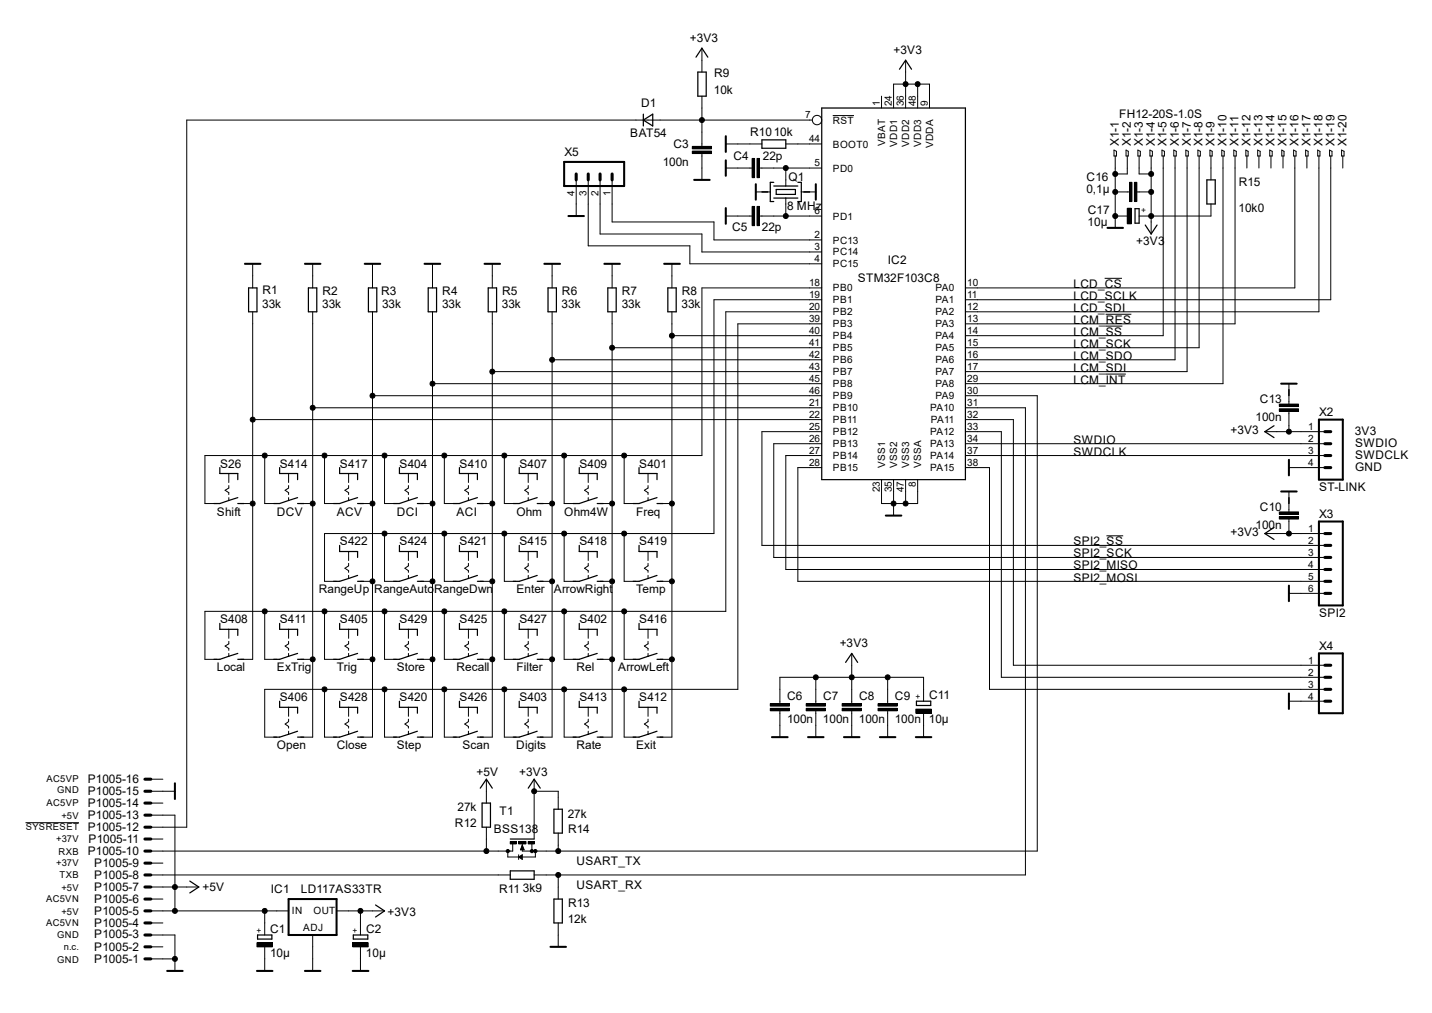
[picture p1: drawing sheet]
<svg xmlns="http://www.w3.org/2000/svg" width="297mm" height="210mm" viewBox="0 0 297 210" stroke-linecap="round" stroke-linejoin="round" font-family="sans-serif">
<g fill="none" stroke="#000" stroke-width=".21">
<path d="M145.6 10v4.9M145.6 19.9v10.5M182.8 19.9v2.5M187.8 12.5v9.9M190.3 17.4v5M119.5 37.3v7.5M122 37.3v13.7h21.1v3.7h27.3M124.5 37.3v11.2h21.1v3.7h24.8M127 37.3v8.7h21.1v3.7h22.3M143.6 30.4h4v.5h-4zM143.6 31.3h4v.5h-4zM145.6 31.8v5.5"/>
<path d="M150.5 34.8h5.5M150.5 29.8h7.5M156 32.9h.5v3.9h-.5zM156.8 39.8h3M157 32.9h.5v3.9h-.5zM157.5 34.8h12.9M163 29.8h7.4M163 34.8v3.8M166.2 39.8h3M168.5 24.9h-129.8v146.6h-7.4M172.7 24h4.4M185.3 22.4v-5h7.5v5"/>
<path d="M231.1 31.1l.5 .3v.9h-.5zM231.3 39.8h3M231.3 32.3v14.9M233.6 31.1l.4 .3v.9h-.4zM233.8 32.3v3.8h-2.5M234.3 37.8h.5v4h-.5zM235.3 37.8h.5v4h-.5zM235.8 39.8h3M236 31.1l.5 .3v.9h-.5zM236.3 32.3v3.8h2.5M238.5 31.1l.5 .3v.9h-.5zM238.8 32.3v16.2"/>
<path d="M241 31.1l.5 .3v.9h-.5zM241.3 32.3v37.3h-41.1M243.5 31.1l.5 .3v.9h-.5zM243.7 32.3v42.3h-43.5M246 31.1l.5 .3v.9h-.5zM246.2 32.3v44.7h-46M248.5 31.1l.5 .3v.9h-.5zM248.7 32.3v39.8h-48.5M251 31.1l.4 .3v.9h-.4zM251.2 32.3v5M253.4 31.1l.5 .3v.9h-.5zM253.7 32.3v47.2h-53.5"/>
<path d="M255.9 31.1l.5 .3v.9h-.5zM256.2 32.3v34.8h-56M258.4 31.1l.5 .3v.9h-.5zM258.6 32.3v2.5M260.9 31.1l.5 .3v.9h-.5zM261.1 32.3v2.5M263.4 31.1l.5 .3v.9h-.5zM263.6 32.3v2.5M265.9 31.1l.4 .3v.9h-.4zM266.1 32.3v2.5M268.3 31.1l.5 .3v.9h-.5zM268.6 32.3v27.4h-68.4"/>
<path d="M270.8 31.1l.5 .3v.9h-.5zM271.1 32.3v2.5M273.3 31.1l.5 .3v.9h-.5zM273.6 32.3v32.3h-73.4M275.8 31.1l.5 .3v.9h-.5zM276 32.3v29.8h-75.8M278.3 31.1l.5 .3v.9h-.5zM278.5 32.3v2.5M52.4 54.7v5M64.9 54.7v5M77.3 54.7v5M89.7 54.7v5"/>
<path d="M102.1 54.7v5M114.5 54.7v5M127 54.7v5M139.4 54.7v5M150.5 44.8h5.5M156 42.8h.5v4h-.5zM157 42.8h.5v4h-.5zM157.5 44.8h12.9M163 41.1v3.7M170.4 59.7h-24.8v34.7h-103.1v10h2.5M229.1 57.7h3.6M231.3 44.8h2.5"/>
<path d="M233.8 43.2h.9v3.2h-.9zM251.2 42.3v2.5h-14.9M52.4 64.6v72.1h-2.4M64.9 64.6v88.2h-2.5M77.3 64.6v88.2h-2.5M89.7 64.6v88.2h-2.5M89.7 79.5h80.7M102.1 64.6v88.2h-2.5M102.1 77h68.3M114.5 64.6v88.2h-2.4M114.5 74.6h55.9M127 64.6v88.2h-2.5"/>
<path d="M127 72.1h43.4M139.4 64.6v88.2h-2.5M139.4 69.6h31M170.4 64.6h-19.9v62.1h-108v10h2.5M170.4 67.1h-17.4v75.8h-98.1v9.9h2.5M170.4 62.1h-22.3v48.5h-80.8v9.9h2.5M229.3 67.6h3.5M229.3 65.2h5.4M229.3 77.6h4.2M267.3 79.5v4.3M47.5 98.2v1.8M52.4 87h118"/>
<path d="M54.9 94.4v10h2.5M59.9 98.2v1.8M64.9 84.5h105.5M67.3 94.4v10h2.5M72.3 98.2v1.8M77.3 82h93.1M79.8 94.4v10h2.5M84.7 98.2v1.8M92.2 94.4v10h2.5M97.2 98.2v1.8M104.6 94.4v10h2.5M109.6 98.2v1.8"/>
<path d="M117 94.4v10h2.5M122 98.2v1.8M129.5 94.4v10h2.4M134.4 98.2v1.8M170.4 96.9h-4.9v23.6h109.3M170.4 89.5h-12.4v23.6h116.8M170.4 92h-9.9v23.6h114.3M170.4 94.4h-7.4v23.7h111.8M182.8 99.4v5h7.5v-5M185.3 99.4v7.5M187.8 99.4v5M200.2 82h14.9v94.4h-106.8v-1.4"/>
<path d="M200.2 84.5h12.5v96.9h-101.9M200.2 87h10v50.9h64.6M200.2 89.5h7.5v50.9h67.1M200.2 92h74.6M200.2 94.4h74.6M200.2 96.9h5v46h69.6M262.3 89.5h12.5M265.3 84.8h4v.5h-4zM265.3 83.8h4v.5h-4zM267.3 96.9h7.5M267.3 85.3v4.2M47.5 100.7v.5l-.8 .4 .8 .6v.3"/>
<path d="M47.5 103.2v.6M50 104.4h2.4M59.9 100.7v.5l-.8 .4 .8 .6v.3M59.9 103.2v.6M62.4 104.4h2.5M72.3 100.7v.5l-.8 .4 .8 .6v.3M72.3 103.2v.6M72.3 114.3v1.9M72.3 116.8v.5l-.8 .5 .8 .5v.4M72.3 119.3v.6M74.8 104.4h2.5M79.8 110.6v9.9h2.5"/>
<path d="M84.7 100.7v.5l-.7 .4 .7 .6v.3M84.7 103.2v.6M84.7 114.3v1.9M84.7 116.8v.5l-.7 .5 .7 .5v.4M84.7 119.3v.6M87.2 104.4h2.5M92.2 110.6v9.9h2.5M97.2 100.7v.5l-.8 .4 .8 .6v.3M97.2 103.2v.6M97.2 114.3v1.9M97.2 116.8v.5l-.8 .5 .8 .5v.4M97.2 119.3v.6"/>
<path d="M99.6 104.4h2.5M104.6 110.6v9.9h2.5M109.6 100.7v.5l-.8 .4 .8 .6v.3M109.6 103.2v.6M109.6 114.3v1.9M109.6 116.8v.5l-.8 .5 .8 .5v.4M109.6 119.3v.6M112.1 104.4h2.4M117 110.6v9.9h2.5M122 100.7v.5l-.8 .4 .8 .6v.3M122 103.2v.6M122 114.3v1.9"/>
<path d="M122 116.8v.5l-.8 .5 .8 .5v.4M122 119.3v.6M124.5 104.4h2.5M129.5 110.6v9.9h2.4M134.4 100.7v.5l-.8 .4 .8 .6v.3M134.4 103.2v.6M134.4 114.3v1.9M134.4 116.8v.5l-.8 .5 .8 .5v.4M134.4 119.3v.6M136.9 104.4h2.5M229.5 111.1h3.5M262.3 110.6h12.5"/>
<path d="M265.3 107.1h4v.5h-4zM265.3 106.1h4v.5h-4zM267.3 101.9v4.2M267.3 107.6v3M47.5 130.5v1.8M47.5 133v.5l-.8 .4 .8 .6v.3M47.5 135.5v.6M54.9 126.7v10h2.5M59.9 130.5v1.8M59.9 133v.5l-.8 .4 .8 .6v.3M59.9 135.5v.6M62.4 136.7h2.5"/>
<path d="M67.3 126.7v10h2.5M72.3 130.5v1.8M72.3 133v.5l-.8 .4 .8 .6v.3M72.3 135.5v.6M74.8 136.7h2.5M74.8 120.5h2.5M79.8 126.7v10h2.5M84.7 130.5v1.8M84.7 133v.5l-.7 .4 .7 .6v.3M84.7 135.5v.6M87.2 136.7h2.5M87.2 120.5h2.5"/>
<path d="M92.2 126.7v10h2.5M97.2 130.5v1.8M97.2 133v.5l-.8 .4 .8 .6v.3M97.2 135.5v.6M99.6 136.7h2.5M99.6 120.5h2.5M104.6 126.7v10h2.5M109.6 130.5v1.8M109.6 133v.5l-.8 .4 .8 .6v.3M109.6 135.5v.6M112.1 136.7h2.4M112.1 120.5h2.4"/>
<path d="M117 126.7v10h2.5M122 130.5v1.8M122 133v.5l-.8 .4 .8 .6v.3M122 135.5v.6M124.5 136.7h2.5M124.5 120.5h2.5M129.5 126.7v10h2.4M134.4 130.5v1.8M134.4 133v.5l-.8 .4 .8 .6v.3M134.4 135.5v.6M136.9 136.7h2.5M136.9 120.5h2.5"/>
<path d="M176.7 135.5v10.4M267.3 123h7.5M59.9 146.6v1.9M59.9 149.1v.5l-.8 .5 .8 .5v.4M59.9 151.6v.6M67.3 142.9v9.9h2.5M72.3 146.6v1.9M72.3 149.1v.5l-.8 .5 .8 .5v.4M72.3 151.6v.6M79.8 142.9v9.9h2.5M84.7 146.6v1.9M84.7 149.1v.5l-.7 .5 .7 .5v.4"/>
<path d="M84.7 151.6v.6M92.2 142.9v9.9h2.5M97.2 146.6v1.9M97.2 149.1v.5l-.8 .5 .8 .5v.4M97.2 151.6v.6M104.6 142.9v9.9h2.5M109.6 146.6v1.9M109.6 149.1v.5l-.8 .5 .8 .5v.4M109.6 151.6v.6M117 142.9v9.9h2.5M122 146.6v1.9M122 149.1v.5l-.8 .5 .8 .5v.4"/>
<path d="M122 151.6v.6M129.5 142.9v9.9h2.4M134.4 146.6v1.9M134.4 149.1v.5l-.8 .5 .8 .5v.4M134.4 151.6v.6M159.8 146.9h3.9v.5h-3.9zM159.8 145.9h3.9v.5h-3.9zM161.8 147.4v5.4M167.2 146.9h4v.5h-4zM167.2 145.9h4v.5h-4zM169.2 140.4v5.5M169.2 147.4v5.4"/>
<path d="M174.7 146.9h3.9v.5h-3.9zM174.7 145.9h3.9v.5h-3.9zM176.7 147.4v5.4M182.1 146.9h4v.5h-4zM182.1 145.9h4v.5h-4zM184.1 140.4v5.5M184.1 147.4v5.4M189.9 147h3.3v.9h-3.3zM191.6 145.4v-5h-29.8v5.5M191.6 147.9v4.9M267.3 145.4h7.5M5.3 170.6h11.1"/>
<path d="M31.3 169h5v19.8M31.3 164h5M31.3 178.9h2.5M31.3 173.9h2.5M31.3 166.5h2.5M31.3 161.5h2.5M100.9 161.5v5M100.9 171.5v4.9M105.3 176.4v1.3h5.7v-1.3M105.8 174.5h1.3v.5h-1.3zM106.3 175v1.4h-75M107.6 174.5h1.5v.5h-1.5z"/>
<path d="M107.6 177.7l.7-.5v1zM107.6 177.2v1M108.3 175.2l.4 1h-.8zM109.6 174.5h1.2v.5h-1.2zM110.3 175v1.4M110.8 164h5v3.8M110.8 161.5v12.4M115.8 172.7v3.7M31.3 193.8h5v7.5M31.3 188.8h28.6M31.3 183.9h9.9M31.3 198.8h5"/>
<path d="M31.3 196.3h2.5M31.3 191.3h2.5M31.3 186.4h2.5M31.3 181.4h74.5M53.3 195.5h3.2v.8h-3.2zM54.9 188.8v5M54.9 196.3v5M64.9 193.8v7.5M69.8 188.8h10M73.2 195.5h3.2v.8h-3.2zM74.8 188.8v5M74.8 196.3v5"/>
<path d="M115.8 181.4v5M115.8 191.3v5"/>
<circle cx="187.8" cy="17.4" r=".51"/>
<circle cx="190.3" cy="17.4" r=".51"/>
<circle cx="145.6" cy="24.9" r=".51"/>
<circle cx="163" cy="34.8" r=".51"/>
<circle cx="169.5" cy="24.9" r=".98"/>
<circle cx="231.3" cy="39.8" r=".51"/>
<circle cx="231.3" cy="36.1" r=".51"/>
<circle cx="238.8" cy="36.1" r=".51"/>
<circle cx="238.8" cy="39.8" r=".51"/>
<circle cx="163" cy="44.8" r=".51"/>
<circle cx="231.3" cy="44.8" r=".51"/>
<circle cx="238.8" cy="44.8" r=".51"/>
<circle cx="89.7" cy="79.5" r=".51"/>
<circle cx="102.1" cy="77" r=".51"/>
<circle cx="114.5" cy="74.6" r=".51"/>
<circle cx="127" cy="72.1" r=".51"/>
<circle cx="139.4" cy="69.6" r=".51"/>
<circle cx="52.4" cy="87" r=".51"/>
<circle cx="54.9" cy="94.4" r=".51"/>
<circle cx="64.9" cy="84.5" r=".51"/>
<circle cx="67.3" cy="94.4" r=".51"/>
<circle cx="77.3" cy="82" r=".51"/>
<circle cx="79.8" cy="94.4" r=".51"/>
<circle cx="92.2" cy="94.4" r=".51"/>
<circle cx="104.6" cy="94.4" r=".51"/>
<circle cx="117" cy="94.4" r=".51"/>
<circle cx="129.5" cy="94.4" r=".51"/>
<circle cx="267.3" cy="89.5" r=".51"/>
<circle cx="52.4" cy="104.4" r=".51"/>
<circle cx="64.9" cy="104.4" r=".51"/>
<circle cx="77.3" cy="104.4" r=".51"/>
<circle cx="79.8" cy="110.6" r=".51"/>
<circle cx="89.7" cy="104.4" r=".51"/>
<circle cx="92.2" cy="110.6" r=".51"/>
<circle cx="102.1" cy="104.4" r=".51"/>
<circle cx="104.6" cy="110.6" r=".51"/>
<circle cx="114.5" cy="104.4" r=".51"/>
<circle cx="117" cy="110.6" r=".51"/>
<circle cx="127" cy="104.4" r=".51"/>
<circle cx="129.5" cy="110.6" r=".51"/>
<circle cx="139.4" cy="104.4" r=".51"/>
<circle cx="185.3" cy="104.4" r=".51"/>
<circle cx="187.8" cy="104.4" r=".51"/>
<circle cx="267.3" cy="110.6" r=".51"/>
<circle cx="54.9" cy="126.7" r=".51"/>
<circle cx="64.9" cy="136.7" r=".51"/>
<circle cx="67.3" cy="126.7" r=".51"/>
<circle cx="77.3" cy="120.5" r=".51"/>
<circle cx="77.3" cy="136.7" r=".51"/>
<circle cx="79.8" cy="126.7" r=".51"/>
<circle cx="89.7" cy="136.7" r=".51"/>
<circle cx="89.7" cy="120.5" r=".51"/>
<circle cx="92.2" cy="126.7" r=".51"/>
<circle cx="102.1" cy="120.5" r=".51"/>
<circle cx="102.1" cy="136.7" r=".51"/>
<circle cx="104.6" cy="126.7" r=".51"/>
<circle cx="114.5" cy="136.7" r=".51"/>
<circle cx="114.5" cy="120.5" r=".51"/>
<circle cx="117" cy="126.7" r=".51"/>
<circle cx="127" cy="120.5" r=".51"/>
<circle cx="127" cy="136.7" r=".51"/>
<circle cx="129.5" cy="126.7" r=".51"/>
<circle cx="139.4" cy="120.5" r=".51"/>
<circle cx="139.4" cy="136.7" r=".51"/>
<circle cx="67.3" cy="142.9" r=".51"/>
<circle cx="79.8" cy="142.9" r=".51"/>
<circle cx="92.2" cy="142.9" r=".51"/>
<circle cx="104.6" cy="142.9" r=".51"/>
<circle cx="117" cy="142.9" r=".51"/>
<circle cx="129.5" cy="142.9" r=".51"/>
<circle cx="169.2" cy="140.4" r=".51"/>
<circle cx="176.7" cy="140.4" r=".51"/>
<circle cx="184.1" cy="140.4" r=".51"/>
<circle cx="100.9" cy="176.4" r=".51"/>
<circle cx="105.3" cy="176.4" r=".33"/>
<circle cx="110.3" cy="176.4" r=".33"/>
<circle cx="110.8" cy="164" r=".51"/>
<circle cx="111" cy="176.4" r=".33"/>
<circle cx="115.8" cy="176.4" r=".51"/>
<circle cx="36.3" cy="183.9" r=".51"/>
<circle cx="36.3" cy="198.8" r=".51"/>
<circle cx="36.3" cy="188.8" r=".51"/>
<circle cx="54.9" cy="188.8" r=".51"/>
<circle cx="74.8" cy="188.8" r=".51"/>
<circle cx="115.8" cy="181.4" r=".51"/>
</g>
<g fill="none" stroke="#000" stroke-width=".25">
<path d="M144.4 11.9l1.2-1.9 1.2 1.9M144.7 14.9h1.8v5h-1.8zM186.6 14.4l1.2-1.9 1.3 1.9M133.4 24.9l2-1.2v2.4zM133.4 23.7v2.4M158 29h5v1.7h-5zM160.5 38.6h5M160.5 37.8h-.7v4h.7M161 39.3h4v1h-4zM165.5 37.8h.7v4h-.7M170.4 22.4h29.8v77h-29.8zM250.3 37.3h1.8v5h-1.8z"/>
<path d="M51.6 59.7h1.7v4.9h-1.7zM64 59.7h1.7v4.9h-1.7zM76.4 59.7h1.7v4.9h-1.7zM88.8 59.7h1.8v4.9h-1.8zM101.3 59.7h1.7v4.9h-1.7zM113.7 59.7h1.7v4.9h-1.7zM126.1 59.7h1.7v4.9h-1.7zM138.5 59.7h1.8v4.9h-1.8zM160.5 41.1h5M235.4 43.3h.9v3h-.9zM237.5 46.7l1.3 1.8 1.2-1.8M45.6 96.9v1.3h3.7v1.2"/>
<path d="M58 96.9v1.3h3.7v1.2M70.4 96.9v1.3h3.8v1.2M82.8 96.9v1.3h3.8v1.2M95.3 96.9v1.3h3.7v1.2M107.7 96.9v1.3h3.7v1.2M120.1 96.9v1.3h3.8v1.2M132.5 96.9v1.3h3.8v1.2M264.2 88.3l-1.9 1.2 1.9 1.2M49.3 103.2l-3.7 1.2h-1.2M49.3 104.4h1.2M61.7 103.2l-3.7 1.2h-1.2M61.7 104.4h1.3"/>
<path d="M70.4 113.1v1.2h3.8v1.3M74.2 103.2l-3.8 1.2h-1.2M74.2 104.4h1.2M74.2 119.3l-3.8 1.2h-1.2M82.8 113.1v1.2h3.8v1.3M86.6 103.2l-3.8 1.2h-1.2M86.6 104.4h1.2M86.6 119.3l-3.8 1.2h-1.2M95.3 113.1v1.2h3.7v1.3M99 103.2l-3.7 1.2h-1.3M99 104.4h1.2M99 119.3l-3.7 1.2h-1.3"/>
<path d="M107.7 113.1v1.2h3.7v1.3M111.4 103.2l-3.7 1.2h-1.2M111.4 104.4h1.2M111.4 119.3l-3.7 1.2h-1.2M120.1 113.1v1.2h3.8v1.3M123.9 103.2l-3.8 1.2h-1.2M123.9 104.4h1.2M123.9 119.3l-3.8 1.2h-1.2M132.5 113.1v1.2h3.8v1.3M136.3 103.2l-3.8 1.2h-1.2M136.3 104.4h1.2M136.3 119.3l-3.8 1.2h-1.2"/>
<path d="M264.2 109.3l-1.9 1.3 1.9 1.2M45.6 129.2v1.3h3.7v1.2M49.3 135.5l-3.7 1.2h-1.2M49.3 136.7h1.2M58 129.2v1.3h3.7v1.2M61.7 135.5l-3.7 1.2h-1.2M61.7 136.7h1.3M70.4 129.2v1.3h3.8v1.2M74.2 135.5l-3.8 1.2h-1.2M74.2 136.7h1.2M74.2 120.5h1.2M82.8 129.2v1.3h3.8v1.2"/>
<path d="M86.6 135.5l-3.8 1.2h-1.2M86.6 136.7h1.2M86.6 120.5h1.2M95.3 129.2v1.3h3.7v1.2M99 135.5l-3.7 1.2h-1.3M99 136.7h1.2M99 120.5h1.2M107.7 129.2v1.3h3.7v1.2M111.4 135.5l-3.7 1.2h-1.2M111.4 136.7h1.2M111.4 120.5h1.2M120.1 129.2v1.3h3.8v1.2"/>
<path d="M123.9 135.5l-3.8 1.2h-1.2M123.9 136.7h1.2M123.9 120.5h1.2M132.5 129.2v1.3h3.8v1.2M136.3 135.5l-3.8 1.2h-1.2M136.3 136.7h1.2M136.3 120.5h1.2M175.4 137.3l1.3-1.8 1.2 1.8M58 145.4v1.2h3.7v1.3M61.7 151.6l-3.7 1.2h-1.2M61.7 152.8h1.3M70.4 145.4v1.2h3.8v1.3"/>
<path d="M74.2 151.6l-3.8 1.2h-1.2M74.2 152.8h1.2M82.8 145.4v1.2h3.8v1.3M86.6 151.6l-3.8 1.2h-1.2M86.6 152.8h1.2M95.3 145.4v1.2h3.7v1.3M99 151.6l-3.7 1.2h-1.3M99 152.8h1.2M107.7 145.4v1.2h3.7v1.3M111.4 151.6l-3.7 1.2h-1.2M111.4 152.8h1.2M120.1 145.4v1.2h3.8v1.3"/>
<path d="M123.9 151.6l-3.8 1.2h-1.2M123.9 152.8h1.2M132.5 145.4v1.2h3.8v1.3M136.3 151.6l-3.8 1.2h-1.2M136.3 152.8h1.2M190.1 145.4h2.9v.9h-2.9zM99.6 163.4l1.3-1.9 1.2 1.9M100 166.5h1.7v5h-1.7zM105.8 173.9h5M107.8 177.7l.4-.3v.5zM108.3 175.4l.3 .7h-.5l.2-.5M109.6 163.4l1.2-1.9 1.3 1.9"/>
<path d="M114.9 167.8h1.7v4.9h-1.7zM39.4 182.7l1.8 1.2-1.8 1.2M53.4 193.8h3v.9h-3zM73.3 193.8h3v.9h-3zM77.9 187.6l1.9 1.2-1.9 1.3M105.8 180.6h5v1.7h-5zM114.9 186.4h1.7v4.9h-1.7z"/>
</g>
<g fill="none" stroke="#000" stroke-width=".42">
<path d="M117 33.6h12.5v5h-12.5zM144 37.3h3.2M150.5 28.2v3.3M150.5 33.2v3.2M156.8 38.2v3.2M169.2 38.2v3.2M50.8 54.7h3.2M63.2 54.7h3.3M75.6 54.7h3.3M88.1 54.7h3.2M100.5 54.7h3.2M112.9 54.7h3.3"/>
<path d="M117.9 44.8h3.2M125.3 54.7h3.3M137.8 54.7h3.2M150.5 43.1v3.3M229.7 47.2h3.2M265.7 79.5h3.2M267.3 95.3v3.3M273.6 87h4.9v12.4h-4.9zM183.7 106.9h3.2M265.7 101.9h3.2M273.6 108.1h4.9v17.4h-4.9zM267.3 121.4v3.2"/>
<path d="M273.6 135.5h4.9v12.4h-4.9zM160.1 152.8h3.3M167.6 152.8h3.2M175 152.8h3.3M182.5 152.8h3.2M189.9 152.8h3.3M267.3 143.8v3.2M36.3 162.4v3.3M59.9 186.4h9.9v7.4h-9.9zM114.2 196.3h3.2M34.7 201.3h3.2M53.3 201.3h3.2"/>
<path d="M63.2 201.3h3.3M73.2 201.3h3.2"/>
</g>
<g fill="#000">
<path d="M143.6 30.4h4v.5h-4z" fill-rule="evenodd"/>
<path d="M143.6 31.3h4v.5h-4z" fill-rule="evenodd"/>
<path d="M156 32.9h.5v3.9h-.5z" fill-rule="evenodd"/>
<path d="M157 32.9h.5v3.9h-.5z" fill-rule="evenodd"/>
<path d="M234.3 37.8h.5v4h-.5z" fill-rule="evenodd"/>
<path d="M235.3 37.8h.5v4h-.5z" fill-rule="evenodd"/>
<path d="M156 42.8h.5v4h-.5z" fill-rule="evenodd"/>
<path d="M157 42.8h.5v4h-.5z" fill-rule="evenodd"/>
<path d="M233.8 43.2h.9v3.2h-.9z" fill-rule="evenodd"/>
<path d="M265.3 84.8h4v.5h-4z" fill-rule="evenodd"/>
<path d="M265.3 83.8h4v.5h-4z" fill-rule="evenodd"/>
<path d="M265.3 107.1h4v.5h-4z" fill-rule="evenodd"/>
<path d="M265.3 106.1h4v.5h-4z" fill-rule="evenodd"/>
<path d="M159.8 146.9h3.9v.5h-3.9z" fill-rule="evenodd"/>
<path d="M159.8 145.9h3.9v.5h-3.9z" fill-rule="evenodd"/>
<path d="M167.2 146.9h4v.5h-4z" fill-rule="evenodd"/>
<path d="M167.2 145.9h4v.5h-4z" fill-rule="evenodd"/>
<path d="M174.7 146.9h3.9v.5h-3.9z" fill-rule="evenodd"/>
<path d="M174.7 145.9h3.9v.5h-3.9z" fill-rule="evenodd"/>
<path d="M182.1 146.9h4v.5h-4z" fill-rule="evenodd"/>
<path d="M182.1 145.9h4v.5h-4z" fill-rule="evenodd"/>
<path d="M189.9 147h3.3v.9h-3.3z" fill-rule="evenodd"/>
<path d="M105.8 174.5h1.3v.5h-1.3z" fill-rule="evenodd"/>
<path d="M107.6 174.5h1.5v.5h-1.5z" fill-rule="evenodd"/>
<path d="M109.6 174.5h1.2v.5h-1.2z" fill-rule="evenodd"/>
<path d="M53.3 195.5h3.2v.8h-3.2z" fill-rule="evenodd"/>
<path d="M73.2 195.5h3.2v.8h-3.2z" fill-rule="evenodd"/>
<circle cx="187.8" cy="17.4" r=".51"/>
<circle cx="190.3" cy="17.4" r=".51"/>
<circle cx="145.6" cy="24.9" r=".51"/>
<circle cx="163" cy="34.8" r=".51"/>
<circle cx="231.3" cy="39.8" r=".51"/>
<circle cx="231.3" cy="36.1" r=".51"/>
<circle cx="238.8" cy="36.1" r=".51"/>
<circle cx="238.8" cy="39.8" r=".51"/>
<circle cx="163" cy="44.8" r=".51"/>
<circle cx="231.3" cy="44.8" r=".51"/>
<circle cx="238.8" cy="44.8" r=".51"/>
<circle cx="89.7" cy="79.5" r=".51"/>
<circle cx="102.1" cy="77" r=".51"/>
<circle cx="114.5" cy="74.6" r=".51"/>
<circle cx="127" cy="72.1" r=".51"/>
<circle cx="139.4" cy="69.6" r=".51"/>
<circle cx="52.4" cy="87" r=".51"/>
<circle cx="54.9" cy="94.4" r=".51"/>
<circle cx="64.9" cy="84.5" r=".51"/>
<circle cx="67.3" cy="94.4" r=".51"/>
<circle cx="77.3" cy="82" r=".51"/>
<circle cx="79.8" cy="94.4" r=".51"/>
<circle cx="92.2" cy="94.4" r=".51"/>
<circle cx="104.6" cy="94.4" r=".51"/>
<circle cx="117" cy="94.4" r=".51"/>
<circle cx="129.5" cy="94.4" r=".51"/>
<circle cx="267.3" cy="89.5" r=".51"/>
<circle cx="52.4" cy="104.4" r=".51"/>
<circle cx="64.9" cy="104.4" r=".51"/>
<circle cx="77.3" cy="104.4" r=".51"/>
<circle cx="79.8" cy="110.6" r=".51"/>
<circle cx="89.7" cy="104.4" r=".51"/>
<circle cx="92.2" cy="110.6" r=".51"/>
<circle cx="102.1" cy="104.4" r=".51"/>
<circle cx="104.6" cy="110.6" r=".51"/>
<circle cx="114.5" cy="104.4" r=".51"/>
<circle cx="117" cy="110.6" r=".51"/>
<circle cx="127" cy="104.4" r=".51"/>
<circle cx="129.5" cy="110.6" r=".51"/>
<circle cx="139.4" cy="104.4" r=".51"/>
<circle cx="185.3" cy="104.4" r=".51"/>
<circle cx="187.8" cy="104.4" r=".51"/>
<circle cx="267.3" cy="110.6" r=".51"/>
<circle cx="54.9" cy="126.7" r=".51"/>
<circle cx="64.9" cy="136.7" r=".51"/>
<circle cx="67.3" cy="126.7" r=".51"/>
<circle cx="77.3" cy="120.5" r=".51"/>
<circle cx="77.3" cy="136.7" r=".51"/>
<circle cx="79.8" cy="126.7" r=".51"/>
<circle cx="89.7" cy="136.7" r=".51"/>
<circle cx="89.7" cy="120.5" r=".51"/>
<circle cx="92.2" cy="126.7" r=".51"/>
<circle cx="102.1" cy="120.5" r=".51"/>
<circle cx="102.1" cy="136.7" r=".51"/>
<circle cx="104.6" cy="126.7" r=".51"/>
<circle cx="114.5" cy="136.7" r=".51"/>
<circle cx="114.5" cy="120.5" r=".51"/>
<circle cx="117" cy="126.7" r=".51"/>
<circle cx="127" cy="120.5" r=".51"/>
<circle cx="127" cy="136.7" r=".51"/>
<circle cx="129.5" cy="126.7" r=".51"/>
<circle cx="139.4" cy="120.5" r=".51"/>
<circle cx="139.4" cy="136.7" r=".51"/>
<circle cx="67.3" cy="142.9" r=".51"/>
<circle cx="79.8" cy="142.9" r=".51"/>
<circle cx="92.2" cy="142.9" r=".51"/>
<circle cx="104.6" cy="142.9" r=".51"/>
<circle cx="117" cy="142.9" r=".51"/>
<circle cx="129.5" cy="142.9" r=".51"/>
<circle cx="169.2" cy="140.4" r=".51"/>
<circle cx="176.7" cy="140.4" r=".51"/>
<circle cx="184.1" cy="140.4" r=".51"/>
<circle cx="100.9" cy="176.4" r=".51"/>
<circle cx="105.3" cy="176.4" r=".33"/>
<circle cx="110.3" cy="176.4" r=".33"/>
<circle cx="110.8" cy="164" r=".51"/>
<circle cx="111" cy="176.4" r=".33"/>
<circle cx="115.8" cy="176.4" r=".51"/>
<circle cx="36.3" cy="183.9" r=".51"/>
<circle cx="36.3" cy="198.8" r=".51"/>
<circle cx="36.3" cy="188.8" r=".51"/>
<circle cx="54.9" cy="188.8" r=".51"/>
<circle cx="74.8" cy="188.8" r=".51"/>
<circle cx="115.8" cy="181.4" r=".51"/>
</g>
<g fill="none" stroke="#000" stroke-width=".64">
<path d="M119.5 36.1v1.2M122 36.1v1.2M124.5 36.1v1.2M127 36.1v1.2M274.8 94.4h1.2M274.8 92h1.2M274.8 89.5h1.2M274.8 96.9h1.2M274.8 115.6h1.2M274.8 113.1h1.2M274.8 110.6h1.2M274.8 118.1h1.2"/>
<path d="M274.8 120.5h1.2M274.8 123h1.2M274.8 137.9h1.2M274.8 142.9h1.2M274.8 140.4h1.2M274.8 145.4h1.2M30.1 178.9h1.2M30.1 176.4h1.2M30.1 173.9h1.2M30.1 171.5h1.2M30.1 169h1.2M30.1 166.5h1.2"/>
<path d="M30.1 164h1.2M30.1 161.5h1.2M30.1 198.8h1.2M30.1 196.3h1.2M30.1 193.8h1.2M30.1 191.3h1.2M30.1 188.8h1.2M30.1 186.4h1.2M30.1 183.9h1.2M30.1 181.4h1.2"/>
</g>
<g font-size="2.5">
<text x="143.1" y="8.8">+3V3</text>
<text x="185.3" y="11.2">+3V3</text>
<text x="148.1" y="16">R9</text>
<text x="133" y="22.3">D1</text>
<text x="148.1" y="19.4">10k</text>
<text x="130.7" y="28.5">BAT54</text>
<text x="155.6" y="28.2">R1010k</text>
<text x="232.1" y="24.4">FH12-20S-1.0S</text>
<text x="117.1" y="32.3">X5</text>
<text x="137.5" y="34.5">100n</text>
<text x="139.7" y="30.7">C3</text>
<text x="152.1" y="33.2">C4</text>
<text x="158.2" y="33.2">22p</text>
<text x="232.1" y="30.3" transform="rotate(-90 232.1 30.3)">X1-1</text>
<text x="234.5" y="30.3" transform="rotate(-90 234.5 30.3)">X1-2</text>
<text x="237" y="30.3" transform="rotate(-90 237 30.3)">X1-3</text>
<text x="239.5" y="30.3" transform="rotate(-90 239.5 30.3)">X1-4</text>
<text x="242" y="30.3" transform="rotate(-90 242 30.3)">X1-5</text>
<text x="244.5" y="30.3" transform="rotate(-90 244.5 30.3)">X1-6</text>
<text x="247" y="30.3" transform="rotate(-90 247 30.3)">X1-7</text>
<text x="249.4" y="30.3" transform="rotate(-90 249.4 30.3)">X1-8</text>
<text x="251.9" y="30.3" transform="rotate(-90 251.9 30.3)">X1-9</text>
<text x="254.4" y="30.3" transform="rotate(-90 254.4 30.3)">X1-10</text>
<text x="256.9" y="30.3" transform="rotate(-90 256.9 30.3)">X1-11</text>
<text x="259.4" y="30.3" transform="rotate(-90 259.4 30.3)">X1-12</text>
<text x="261.9" y="30.3" transform="rotate(-90 261.9 30.3)">X1-13</text>
<text x="264.3" y="30.3" transform="rotate(-90 264.3 30.3)">X1-14</text>
<text x="266.8" y="30.3" transform="rotate(-90 266.8 30.3)">X1-15</text>
<text x="269.3" y="30.3" transform="rotate(-90 269.3 30.3)">X1-16</text>
<text x="271.8" y="30.3" transform="rotate(-90 271.8 30.3)">X1-17</text>
<text x="274.3" y="30.3" transform="rotate(-90 274.3 30.3)">X1-18</text>
<text x="276.8" y="30.3" transform="rotate(-90 276.8 30.3)">X1-19</text>
<text x="279.3" y="30.3" transform="rotate(-90 279.3 30.3)">X1-20</text>
<text x="163.5" y="37.5">Q1</text>
<text x="225.3" y="40">0,1µ</text>
<text x="225.4" y="37.5">C16</text>
<text x="256.9" y="38.6">R15</text>
<text x="151.8" y="47.9">C5</text>
<text x="158" y="47.9">22p</text>
<text x="163.2" y="43.5">8 MHz</text>
<text x="225.6" y="46.8">10µ</text>
<text x="225.6" y="44.3">C17</text>
<text x="256.9" y="44">10k0</text>
<text x="235.7" y="50.8">+3V3</text>
<text x="177.9" y="58.4">STM32F103C8</text>
<text x="184.1" y="54.7">IC2</text>
<text x="222.6" y="59.7">LCD_CS</text>
<text x="54.4" y="63.9">33k</text>
<text x="54.4" y="60.9">R1</text>
<text x="66.8" y="63.9">33k</text>
<text x="66.9" y="61.2">R2</text>
<text x="79" y="61.2">R3</text>
<text x="79.2" y="63.9">33k</text>
<text x="91.7" y="63.9">33k</text>
<text x="91.7" y="61.2">R4</text>
<text x="104.1" y="63.9">33k</text>
<text x="104.1" y="61.2">R5</text>
<text x="116.5" y="63.9">33k</text>
<text x="116.5" y="61.2">R6</text>
<text x="128.9" y="63.9">33k</text>
<text x="129" y="61.2">R7</text>
<text x="141.3" y="63.9">33k</text>
<text x="141.4" y="61.2">R8</text>
<text x="222.6" y="62.1">LCD_SCLK</text>
<text x="222.6" y="64.6">LCD_SDI</text>
<text x="222.6" y="69.6">LCM_SS</text>
<text x="222.6" y="67.1">LCM_RES</text>
<text x="222.6" y="72.1">LCM_SCK</text>
<text x="222.6" y="74.6">LCM_SDO</text>
<text x="222.6" y="77">LCM_SDI</text>
<text x="222.6" y="79.5">LCM_INT</text>
<text x="261.3" y="83.5">C13</text>
<text x="255.2" y="90">+3V3</text>
<text x="260.4" y="87.2">100n</text>
<text x="273.6" y="86.3">X2</text>
<text x="222.6" y="94.4">SWDCLK</text>
<text x="222.6" y="92">SWDIO</text>
<text x="281" y="90.1">3V3</text>
<text x="281" y="92.6">SWDIO</text>
<text x="281" y="95.1">SWDCLK</text>
<text x="45.6" y="96.9">S26</text>
<text x="58" y="96.9">S414</text>
<text x="70.5" y="96.9">S417</text>
<text x="82.9" y="96.9">S404</text>
<text x="95.3" y="96.9">S410</text>
<text x="107.7" y="96.9">S407</text>
<text x="120.2" y="96.9">S409</text>
<text x="132.6" y="96.9">S401</text>
<text x="273.6" y="101.9">ST-LINK</text>
<text x="281" y="97.6">GND</text>
<text x="45" y="106.9">Shift</text>
<text x="57.4" y="106.9">DCV</text>
<text x="69.8" y="106.9">ACV</text>
<text x="82.3" y="106.9">DCI</text>
<text x="94.7" y="106.9">ACI</text>
<text x="107.1" y="106.9">Ohm</text>
<text x="117" y="106.9">Ohm4W</text>
<text x="131.9" y="106.9">Freq</text>
<text x="261.3" y="105.9">C10</text>
<text x="273.6" y="107.4">X3</text>
<text x="70.5" y="113.1">S422</text>
<text x="82.9" y="113.1">S424</text>
<text x="95.3" y="113.1">S421</text>
<text x="107.7" y="113.1">S415</text>
<text x="120.2" y="113.1">S418</text>
<text x="132.6" y="113.1">S419</text>
<text x="222.6" y="113.1">SPI2_SS</text>
<text x="255.2" y="111.1">+3V3</text>
<text x="260.4" y="109.6">100n</text>
<text x="222.6" y="118.1">SPI2_MISO</text>
<text x="222.6" y="115.6">SPI2_SCK</text>
<text x="66.1" y="123">RangeUp RangeAutoRangeDwn</text>
<text x="107.1" y="123">Enter</text>
<text x="114.9" y="123">ArrowRight</text>
<text x="132" y="123">Temp</text>
<text x="222.6" y="120.6">SPI2_MOSI</text>
<text x="45.6" y="129.2">S408</text>
<text x="58" y="129.2">S411</text>
<text x="70.5" y="129.2">S405</text>
<text x="82.9" y="129.2">S429</text>
<text x="95.3" y="129.2">S425</text>
<text x="107.7" y="129.2">S427</text>
<text x="120.2" y="129.2">S402</text>
<text x="132.6" y="129.2">S416</text>
<text x="273.6" y="128">SPI2</text>
<text x="174.2" y="134.2">+3V3</text>
<text x="273.6" y="134.7">X4</text>
<text x="45" y="139.2">Local</text>
<text x="57.4" y="139.2">ExTrig</text>
<text x="69.8" y="139.2">Trig</text>
<text x="82.3" y="139.2">Store</text>
<text x="94.7" y="139.2">Recall</text>
<text x="107.1" y="139.2">Filter</text>
<text x="119.5" y="139.2">Rel</text>
<text x="128.2" y="139.2">ArrowLeft</text>
<text x="58" y="145.4">S406</text>
<text x="70.5" y="145.4">S428</text>
<text x="82.9" y="145.4">S420</text>
<text x="95.3" y="145.4">S426</text>
<text x="107.7" y="145.4">S403</text>
<text x="120.2" y="145.4">S413</text>
<text x="132.6" y="145.4">S412</text>
<text x="163.2" y="150">100n</text>
<text x="163.3" y="145">C6</text>
<text x="170.7" y="150">100n</text>
<text x="170.7" y="145">C7</text>
<text x="178.1" y="150">100n</text>
<text x="178.2" y="145">C8</text>
<text x="185.6" y="150">100n</text>
<text x="185.6" y="145">C9</text>
<text x="192.7" y="149.9">10µ</text>
<text x="192.7" y="144.9">C11</text>
<text x="57.4" y="155.3">Open</text>
<text x="69.8" y="155.3">Close</text>
<text x="82.3" y="155.3">Step</text>
<text x="95.9" y="155.3">Scan</text>
<text x="107.1" y="155.3">Digits</text>
<text x="119.5" y="155.3">Rate</text>
<text x="131.9" y="155.3">Exit</text>
<text x="98.8" y="160.9">+5V</text>
<text x="107.7" y="160.9">+3V3</text>
<text x="18.2" y="167.3">P1005-14</text>
<text x="18.2" y="164.8">P1005-15</text>
<text x="18.2" y="162.3">P1005-16</text>
<text x="18.2" y="172.2">P1005-12</text>
<text x="18.2" y="169.8">P1005-13</text>
<text x="94.4" y="171.5">R12</text>
<text x="94.9" y="168.2">27k</text>
<text x="102.4" y="172.8">BSS138</text>
<text x="103.6" y="169">T1</text>
<text x="117.8" y="169.5">27k</text>
<text x="117.8" y="172.7">R14</text>
<text x="18.2" y="177.2">P1005-10</text>
<text x="18.4" y="174.7">P1005-11</text>
<text x="19.6" y="179.7">P1005-9</text>
<text x="119.5" y="179.4">USART_TX</text>
<text x="19.6" y="184.7">P1005-7</text>
<text x="19.6" y="182.2">P1005-8</text>
<text x="42" y="184.8">+5V</text>
<text x="56.2" y="185.1">IC1</text>
<text x="62.4" y="185.1">LD117AS33TR</text>
<text x="103.5" y="185.1">R11</text>
<text x="108.5" y="185">3k9</text>
<text x="119.5" y="184.4">USART_RX</text>
<text x="19.6" y="189.6">P1005-5</text>
<text x="19.6" y="187.1">P1005-6</text>
<text x="80.4" y="190">+3V3</text>
<text x="117.8" y="191.3">12k</text>
<text x="117.8" y="188.1">R13</text>
<text x="19.6" y="197.1">P1005-2</text>
<text x="19.6" y="194.6">P1005-3</text>
<text x="19.6" y="192.1">P1005-4</text>
<text x="56" y="193.4">C1</text>
<text x="75.9" y="193.4">C2</text>
<text x="19.6" y="199.6">P1005-1</text>
<text x="56" y="198.3">10µ</text>
<text x="75.9" y="198.3">10µ</text>
</g>
<g font-size="2.1">
<text x="182.5" y="22.1" transform="rotate(-90 182.5 22.1)">1</text>
<text x="185" y="22.1" transform="rotate(-90 185 22.1)">24</text>
<text x="187.5" y="22.1" transform="rotate(-90 187.5 22.1)">36</text>
<text x="190" y="22.1" transform="rotate(-90 190 22.1)">48</text>
<text x="192.4" y="22.1" transform="rotate(-90 192.4 22.1)">9</text>
<text x="167" y="24.6">7</text>
<text x="167.8" y="29.5">44</text>
<text x="172.8" y="25.7">RST</text>
<text x="169" y="34.5">5</text>
<text x="172.8" y="35.6">PD0</text>
<text x="172.8" y="30.6">BOOT0</text>
<text x="183.6" y="30.3" transform="rotate(-90 183.6 30.3)">VBAT</text>
<text x="186.1" y="30.4" transform="rotate(-90 186.1 30.4)">VDD1</text>
<text x="188.6" y="30.4" transform="rotate(-90 188.6 30.4)">VDD2</text>
<text x="191.1" y="30.4" transform="rotate(-90 191.1 30.4)">VDD3</text>
<text x="193.6" y="30.7" transform="rotate(-90 193.6 30.7)">VDDA</text>
<text x="119.2" y="40.7" transform="rotate(-90 119.2 40.7)">4</text>
<text x="121.6" y="40.7" transform="rotate(-90 121.6 40.7)">3</text>
<text x="124.1" y="40.7" transform="rotate(-90 124.1 40.7)">2</text>
<text x="126.6" y="40.7" transform="rotate(-90 126.6 40.7)">1</text>
<text x="169" y="44.4">6</text>
<text x="172.8" y="45.5">PD1</text>
<text x="169" y="49.4">2</text>
<text x="169" y="51.9">3</text>
<text x="172.8" y="50.5">PC13</text>
<text x="172.8" y="53">PC14</text>
<text x="167.8" y="59.3">18</text>
<text x="169" y="54.4">4</text>
<text x="172.8" y="55.5">PC15</text>
<text x="200.6" y="59.3">10</text>
<text x="167.8" y="61.8">19</text>
<text x="167.8" y="64.3">20</text>
<text x="172.8" y="60.4">PB0</text>
<text x="172.8" y="62.9">PB1</text>
<text x="172.8" y="65.4">PB2</text>
<text x="194.1" y="60.4">PA0</text>
<text x="194.1" y="62.9">PA1</text>
<text x="194.1" y="65.4">PA2</text>
<text x="200.6" y="61.8">11</text>
<text x="200.6" y="64.3">12</text>
<text x="167.8" y="66.8">39</text>
<text x="167.8" y="69.3">40</text>
<text x="167.8" y="71.8">41</text>
<text x="172.8" y="67.9">PB3</text>
<text x="172.8" y="70.4">PB4</text>
<text x="194.1" y="67.9">PA3</text>
<text x="194.1" y="70.4">PA4</text>
<text x="200.6" y="66.8">13</text>
<text x="200.6" y="69.3">14</text>
<text x="200.6" y="71.8">15</text>
<text x="167.8" y="74.3">42</text>
<text x="167.8" y="76.7">43</text>
<text x="172.8" y="72.9">PB5</text>
<text x="172.8" y="75.3">PB6</text>
<text x="172.8" y="77.8">PB7</text>
<text x="194.1" y="72.9">PA5</text>
<text x="194.1" y="75.3">PA6</text>
<text x="194.1" y="77.8">PA7</text>
<text x="200.6" y="74.3">16</text>
<text x="200.6" y="76.7">17</text>
<text x="167.8" y="79.2">45</text>
<text x="167.8" y="81.7">46</text>
<text x="172.8" y="80.3">PB8</text>
<text x="172.8" y="82.8">PB9</text>
<text x="194.1" y="80.3">PA8</text>
<text x="194.1" y="82.8">PA9</text>
<text x="200.6" y="79.2">29</text>
<text x="200.6" y="81.7">30</text>
<text x="167.8" y="84.2">21</text>
<text x="167.8" y="86.7">22</text>
<text x="167.8" y="89.2">25</text>
<text x="172.8" y="85.3">PB10</text>
<text x="172.8" y="87.8">PB11</text>
<text x="192.9" y="85.3">PA10</text>
<text x="193.1" y="87.8">PA11</text>
<text x="200.6" y="84.2">31</text>
<text x="200.6" y="86.7">32</text>
<text x="200.6" y="89.2">33</text>
<text x="271.4" y="89.2">1</text>
<text x="167.8" y="91.6">26</text>
<text x="167.8" y="94.1">27</text>
<text x="172.8" y="90.3">PB12</text>
<text x="172.8" y="92.7">PB13</text>
<text x="172.8" y="95.2">PB14</text>
<text x="192.9" y="90.2">PA12</text>
<text x="192.9" y="92.7">PA13</text>
<text x="192.9" y="95.2">PA14</text>
<text x="200.6" y="91.6">34</text>
<text x="200.6" y="94.1">37</text>
<text x="271.4" y="91.6">2</text>
<text x="271.4" y="94.1">3</text>
<text x="167.8" y="96.6">28</text>
<text x="172.8" y="97.7">PB15</text>
<text x="183.6" y="97.1" transform="rotate(-90 183.6 97.1)">VSS1</text>
<text x="186.1" y="97.1" transform="rotate(-90 186.1 97.1)">VSS2</text>
<text x="188.6" y="97.1" transform="rotate(-90 188.6 97.1)">VSS3</text>
<text x="190" y="100.9" transform="rotate(-90 190 100.9)">8</text>
<text x="191.1" y="97.1" transform="rotate(-90 191.1 97.1)">VSSA</text>
<text x="192.9" y="97.7">PA15</text>
<text x="200.6" y="96.6">38</text>
<text x="271.4" y="96.6">4</text>
<text x="182.5" y="102.1" transform="rotate(-90 182.5 102.1)">23</text>
<text x="185" y="102.1" transform="rotate(-90 185 102.1)">35</text>
<text x="187.5" y="102.1" transform="rotate(-90 187.5 102.1)">47</text>
<text x="271.4" y="110.3">1</text>
<text x="271.4" y="112.7">2</text>
<text x="271.4" y="115.2">3</text>
<text x="271.4" y="117.7">4</text>
<text x="271.4" y="120.2">5</text>
<text x="271.4" y="122.7">6</text>
<text x="271.4" y="137.6">1</text>
<text x="271.4" y="140.1">2</text>
<text x="271.4" y="142.5">3</text>
<text x="271.4" y="145">4</text>
<text x="60.5" y="189.5">IN</text>
<text x="65" y="189.5">OUT</text>
<text x="62.9" y="193.1">ADJ</text>
</g>
<g font-size="1.9">
<text x="9.7" y="162.2">AC5VP</text>
<text x="9.7" y="167.1">AC5VP</text>
<text x="11.9" y="164.5">GND</text>
<text x="5.3" y="172.1">SYSRESET</text>
<text x="12.7" y="169.8">+5V</text>
<text x="11.6" y="179.5">+37V</text>
<text x="11.6" y="174.6">+37V</text>
<text x="12.1" y="177.2">RXB</text>
<text x="12.4" y="182">TXB</text>
<text x="12.7" y="184.7">+5V</text>
<text x="9.6" y="187">AC5VN</text>
<text x="9.6" y="192">AC5VN</text>
<text x="12.7" y="189.6">+5V</text>
<text x="11.9" y="194.6">GND</text>
<text x="13.2" y="196.9">n.c.</text>
<text x="11.9" y="199.6">GND</text>
</g>
<g font-size="1.7">
<text x="236.7" y="44.2">+</text>
<text x="191" y="145" transform="rotate(-90 191 145)">+</text>
<text x="54.3" y="193.4" transform="rotate(-90 54.3 193.4)">+</text>
<text x="74.2" y="193.4" transform="rotate(-90 74.2 193.4)">+</text>
</g>
</svg>
